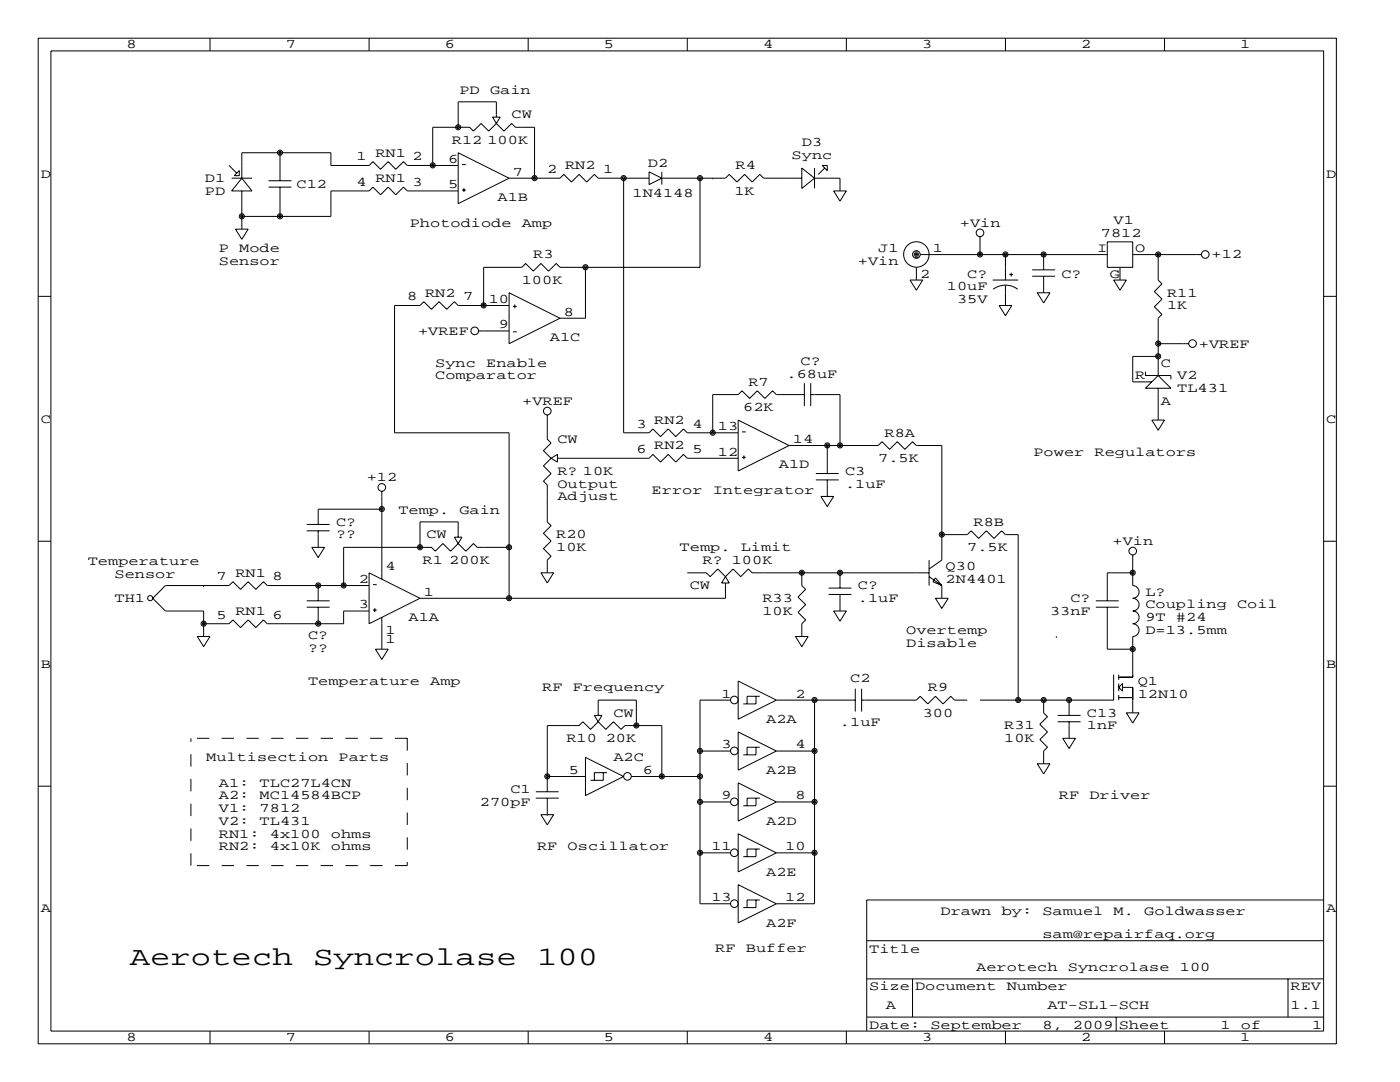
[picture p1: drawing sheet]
<svg xmlns="http://www.w3.org/2000/svg" width="279mm" height="216mm" viewBox="0 0 279 216" stroke-linecap="round" stroke-linejoin="round" font-family="sans-serif">
<g fill="none" stroke="#000" stroke-width=".2">
<path d="M7.6 7.6h259.1v200.7h-259.1zM10.2 10.2h254v195.5h-254zM41.9 7.6v2.6M73.7 7.6v2.6M105.4 7.6v2.6M137.2 7.6v2.6M168.9 7.6v2.6M200.7 7.6v2.6M232.4 7.6v2.6M45.7 33l1.5 1.5M46.2 35.6h4.1M46.7 35.1l1.1-1.1v1.1z"/>
<path d="M48.3 35.6l2 2.5h-4.1zM48.3 38.1v7.6M53.6 37.3h4.6M53.6 36.1h4.6M55.9 30.5v5.6M55.9 37.3v5.9M91.4 38.1h-10.1l-.8-.8-1.5 1.6-1.5-1.6-1.6 1.6-1.5-1.6-.7 .8h-7.7v5.1h-17.7M91.4 33h-10.1l-.8-.7-1.5 1.5-1.5-1.5-1.6 1.5-1.5-1.5-.7 .7h-7.7v-2.5h-17.7v5.1M91.4 30.5l10.2 5.1-10.2 5zM92.2 37.9h.8M92.2 32.8h.8M92.6 37.5v.8"/>
<path d="M98.3 23.4h1.5l-.7 1.2zM99.1 23.4v-3.1h-7.7v5.1M99.1 24.6l-1.6 1.6-1.5-1.6-1.5 1.6-.8-.8h-7.3v7.6M99.1 24.6l1.5 1.6 1.5-1.6 .8 .8h3.8v10.2M101.6 35.6h10.2l.7-.8 1.5 1.5 1.6-1.5 1.5 1.5 1.5-1.5 .8 .8h10.1M124.5 35.6v50.8h5l.8-.8 1.5 1.5 1.5-1.5 1.6 1.5 1.5-1.5 .8 .8h10.1M129.5 34.3l2.6 1.3-2.6 1.2zM132.1 35.6h12.7l.7-.8 1.6 1.5 1.5-1.5 1.5 1.5 1.5-1.5 .8 .8h7.6M132.1 34.3v2.5M139.7 35.6v17.7h-27.9l-.8-.7-1.5 1.5-1.6-1.5-1.5 1.5-1.5-1.5-.8 .7h-7.6v7.7M142.2 35.6h.1M160 33.5l2.6 2.1-2.6 2z"/>
<path d="M162.6 35.6h5v2.5M162.6 33.5v4.1M164.1 33h1v1zM164.6 33.5l-1.3 1.3M166.4 38.1h2.5l-1.3 2zM7.6 59.1h2.6M47 45.7h2.5l-1.2 2.1zM101.6 58.4l10.2 5.1-10.2 5.1zM116.8 53.3v10.2h-5M181.6 55.9h2.5l-1.2 2zM182.4 50.8h1M182.4 50.5h1"/>
<path d="M182.4 51.1h1M182.6 50.3h.5M182.6 51.3h.5M182.9 53.3v2.6M183.6 50.8h37.4M195.6 47.2v3.6M198.1 55.9h5.1M198.2 57.7a4.1 4.1 0 0 1 4.9 0M200.7 50.8v5.1M200.7 56.9v4.1M201.4 54.8h.8M201.8 54.4v.8"/>
<path d="M206 55.1h4.6M206 53.8h4.6M207 58.4h2.5l-1.2 2.1zM208.3 50.8v3M208.3 55.1v3.3M221 48.3h5.1v5h-5.1zM222.2 55.9h2.6l-1.3 2zM223.5 53.3v2.6M226.1 50.8h13.7M231.1 50.8h.1M231.1 50.8v5.1l.8 .7-1.5 1.6 1.5 1.5-1.5 1.5 1.5 1.5-.8 .8v11.4M264.2 59.1h2.5"/>
<path d="M95.5 66h6.1M101.6 61h-10.2l-.7-.8-1.5 1.5-1.6-1.5-1.5 1.5-1.5-1.5-.8 .8h-5.1v25.4h22.9v33M102.4 61.1h.7M102.4 66.2h.7M102.7 60.8v.7M160.5 78.7h-5.6l-.7-.7-1.5 1.5-1.6-1.5-1.5 1.5-1.5-1.5-.8 .7h-5.1v7.7M160.5 76.5v4.5M161.8 78.7h5.8v10.2M161.8 76.5v4.5M199.4 61h2.5l-1.2 2zM228.6 74.2v.7h5.1v.8M231.1 68.6h.1"/>
<path d="M231.1 71.1h-5v5.1h3.8M231.1 68.6h6.1M231.1 77.5v6.3M231.1 74.9l2.6 2.6h-5.1zM76.2 98v17.6M109.2 82.8v4.8l.8 .8-1.5 1.5 1.5 1.5M110 91.4l-1.5 1.6 1.5 1.5-1.5 1.5 .7 .8v7.3l.8 .8-1.5 1.5 1.5 1.5-1.5 1.6 1.5 1.5-.8 .8v2.5M110 91.4l1.3-.7v1.5zM111.3 91.4h18.2l.8-.7 1.5 1.5 1.5-1.5 1.6 1.5 1.5-1.5 .8 .7h10.1M147.3 83.8l10.2 5.1-10.2 5.1zM148.1 91.3h.7M148.1 86.2h.7"/>
<path d="M148.5 90.9v.7M157.5 88.9h17.8l.7-.8 1.5 1.6 1.6-1.6 1.5 1.6 1.5-1.6 .8 .8h5.1v22.9l-2.6 1.7M162.8 95.8h4.6M162.8 94.5h4.6M163.8 99.1h2.6l-1.3 2zM165.1 88.9v5.6M165.1 95.8v3.3M167.6 88.9h.1M229.9 83.8h2.5l-1.3 2.1zM7.6 108h2.6M40.6 116.8h.1M61.2 105.9h4.6"/>
<path d="M61.2 104.6h4.6M61.2 119.9h4.6M62.2 109.2h2.6l-1.3 2.1zM63.5 105.9v3.3M63.5 116.8v3.1M73.7 114.3l10.1 5.1-10.1 5.1zM73.7 116.8h-20.4l-.7-.7-1.5 1.5-1.6-1.5-1.5 1.5-1.5-1.5-.8 .7h-12.7l-2.5 2.6 2.5 2.5h7.6v5.1M74.4 116.7h.8M76.2 101.6h-12.7v3M90.7 107.2h1.5l-.8 1.3zM91.4 107.2v-3.1h-7.6v5.1M91.4 108.5l-1.5 1.5-1.5-1.5-1.5 1.5-.8-.8h-17.5v7.6"/>
<path d="M91.4 108.5l1.6 1.5 1.5-1.5 .7 .7h6.4M107.9 114.3h2.6l-1.3 2zM137.2 114.3h3.8l.7 .8 1.6-1.6 1.5 1.6M144.8 116.3v3.1h-61M144.8 115.1l.7 1.2h-1.5zM160 114.3h.1M160 114.3v2.5l.8 .8-1.5 1.5 1.5 1.5-1.5 1.6 1.5 1.5-.8 .8v2.5M165.4 118.6h4.5M165.4 117.3h4.5M167.6 114.3v3M167.6 118.6v3.3M185.4 111.8v5"/>
<path d="M185.4 114.3h-35.3l-.7-.8-1.6 1.6-1.5-1.6-1.5 1.6M185.4 115.1l2.6 1.7M186.7 119.4h2.5l-1.2 2zM186.7 115.3l1.3 1.5-1.8-.7zM188 106.7h5l.8-.8 1.5 1.5 1.5-1.5 1.6 1.5 1.5-1.5 .8 .8h2.5v33M188 116.8v2.6M218.7 119.9h4.6M226.1 110.7v6.1a1.27 1.27 0 0 1 1.2 1.3 1.27 1.27 0 0 1-1.2 1.3 1.27 1.27 0 0 1 1.2 1.3 1.27 1.27 0 0 1-1.2 1.2 1.27 1.27 0 0 1 1.2 1.3 1.27 1.27 0 0 1-1.2 1.3 1.27 1.27 0 0 1 1.2 1.2 1.27 1.27 0 0 1-1.2 1.3v8.1h-2.8M226.1 114.3h-5.1v5.6M264.2 108h2.5M39.4 127h2.5l-1.3 2zM61.2 121.2h4.6"/>
<path d="M63.5 121.2v3.3M73.7 121.9h-5.1v2.6h-15.3l-.7-.8-1.5 1.5-1.6-1.5-1.5 1.5-1.5-1.5-.8 .8h-5.1M74.4 121.7h.8M74.8 121.4v.7M74.9 129.5h2.6l-1.3 2.1zM76.2 123.2v6.3M145.8 139.7h-6.1v40.6h6.1M147.3 135.9l7.6 3.8-7.6 3.8zM150.9 138.9v1.6h-2.6M151.6 138.9h-2.5v1.6M154.9 139.7h15.8M158.7 127h2.6l-1.3 2z"/>
<path d="M162.6 139.7v40.6h-7.7M166.4 121.9h2.5l-1.3 2.1zM170.7 137.4v4.6M172 139.7h10.9l.7-.8 1.6 1.6 1.5-1.6 1.5 1.6 1.5-1.6 .8 .8h2.5M172 137.4v4.6M208.3 139.7v2.5l.7 .8-1.5 1.5 1.5 1.5-1.5 1.6 1.5 1.5-.7 .8v2.5M210.8 127h.1M213.4 139.7v3M218.7 121.2h4.6M221 121.2v8.3h5.1M222.2 134.6v5.1h-26.6M223.3 139.2h2.8"/>
<path d="M223.3 134.6v1M223.3 136.4v1.5M223.3 138.7v1M223.3 137.2l.7-.8v1.5zM224 137.2h2.1v5M226.1 129.5h.1M7.6 156.9h2.6M106.9 159.3h4.6M106.9 158h4.6M109.2 159.3v3.3M109.2 154.9h7.6M116.8 151.1l7.7 3.8-7.7 3.8z"/>
<path d="M118.6 142.7h1.5l-.7 1.3zM119.4 144l1.5 1.5 1.5-1.5 1.6 1.5 .7-.7h7.4v10.1M119.4 144l-1.5 1.5-1.6-1.5-.7 .8h-6.4v13.2M119.4 142.7v-3h7.6v5.1M120.4 154.2v1.5h-2.5M121.2 154.2h-2.6v1.5M126 154.9h13.7M139.7 149.9h6.1M147.3 146l7.6 3.9-7.6 3.8zM147.3 156.2l7.6 3.8-7.6 3.8zM150.9 159.3v1.5h-2.6M150.9 149.1v1.5h-2.6"/>
<path d="M151.6 159.3h-2.5v1.5M151.6 149.1h-2.5v1.5M154.9 149.9h7.7M207 152.4h2.5l-1.2 2zM211.1 144h4.5M211.1 142.7h4.5M212.1 147.3h2.5l-1.2 2.1zM213.4 144v3.3M224.8 142.2h2.5l-1.2 2.1zM264.2 156.9h2.5M107.9 162.6h2.6l-1.3 2zM109.2 162.6h.1"/>
<path d="M139.7 160h6.1M139.7 170.2h6.1M147.3 166.4l7.6 3.8-7.6 3.8zM147.3 176.5l7.6 3.8-7.6 3.8zM150.9 169.4v1.5h-2.6M150.9 179.6v1.5h-2.6M151.6 179.6h-2.5v1.5M151.6 169.4h-2.5v1.5M154.9 160h7.7M154.9 170.2h7.7M264.2 179.6h-91.2v26.1M173 195.3h91.2"/>
<path d="M173 187.7h91.2M182.1 195.3v7.6M257 195.3v7.6M41.9 205.7v2.6M73.7 205.7v2.6M105.4 205.7v2.6M137.2 205.7v2.6M168.9 205.7v2.6M173 202.9h91.2M200.7 205.7v2.6M222.8 202.9v2.8M232.4 205.7v2.6"/>
<circle cx="55.9" cy="30.5" r=".51"/>
<circle cx="55.9" cy="30.5" r=".25"/>
<circle cx="86.4" cy="33" r=".51"/>
<circle cx="86.4" cy="33" r=".25"/>
<circle cx="91.4" cy="25.4" r=".51"/>
<circle cx="91.4" cy="25.4" r=".25"/>
<circle cx="106.7" cy="35.5" r=".51"/>
<circle cx="106.7" cy="35.5" r=".25"/>
<circle cx="124.5" cy="35.5" r=".51"/>
<circle cx="124.5" cy="35.5" r=".25"/>
<circle cx="139.7" cy="35.5" r=".51"/>
<circle cx="139.7" cy="35.5" r=".25"/>
<circle cx="48.3" cy="43.2" r=".51"/>
<circle cx="48.3" cy="43.2" r=".25"/>
<circle cx="55.9" cy="43.2" r=".51"/>
<circle cx="55.9" cy="43.2" r=".25"/>
<circle cx="116.8" cy="53.3" r=".51"/>
<circle cx="116.8" cy="53.3" r=".25"/>
<circle cx="182.9" cy="50.8" r=".76"/>
<circle cx="182.9" cy="50.8" r="2.54"/>
<circle cx="195.6" cy="50.8" r=".51"/>
<circle cx="195.6" cy="46.5" r=".76"/>
<circle cx="195.6" cy="50.8" r=".25"/>
<circle cx="200.7" cy="50.8" r=".51"/>
<circle cx="200.7" cy="50.8" r=".25"/>
<circle cx="208.3" cy="50.8" r=".51"/>
<circle cx="208.3" cy="50.8" r=".25"/>
<circle cx="231.1" cy="50.8" r=".51"/>
<circle cx="231.1" cy="50.8" r=".25"/>
<circle cx="240.5" cy="50.8" r=".76"/>
<circle cx="94.7" cy="66" r=".76"/>
<circle cx="96.5" cy="60.9" r=".51"/>
<circle cx="96.5" cy="60.9" r=".25"/>
<circle cx="231.1" cy="68.6" r=".51"/>
<circle cx="231.1" cy="71.1" r=".51"/>
<circle cx="231.1" cy="68.6" r=".25"/>
<circle cx="231.1" cy="71.1" r=".25"/>
<circle cx="238" cy="68.6" r=".76"/>
<circle cx="76.2" cy="97.3" r=".76"/>
<circle cx="109.2" cy="82" r=".76"/>
<circle cx="142.2" cy="86.3" r=".51"/>
<circle cx="142.2" cy="86.3" r=".25"/>
<circle cx="165.1" cy="88.9" r=".51"/>
<circle cx="165.1" cy="88.9" r=".25"/>
<circle cx="167.6" cy="88.9" r=".51"/>
<circle cx="167.6" cy="88.9" r=".25"/>
<circle cx="30" cy="119.4" r=".51"/>
<circle cx="63.5" cy="116.8" r=".51"/>
<circle cx="63.5" cy="116.8" r=".25"/>
<circle cx="68.6" cy="116.8" r=".51"/>
<circle cx="68.6" cy="116.8" r=".25"/>
<circle cx="76.2" cy="101.6" r=".51"/>
<circle cx="76.2" cy="101.6" r=".25"/>
<circle cx="83.8" cy="109.2" r=".51"/>
<circle cx="83.8" cy="109.2" r=".25"/>
<circle cx="101.6" cy="119.4" r=".51"/>
<circle cx="101.6" cy="109.2" r=".51"/>
<circle cx="101.6" cy="119.4" r=".25"/>
<circle cx="101.6" cy="109.2" r=".25"/>
<circle cx="160" cy="114.3" r=".51"/>
<circle cx="160" cy="114.3" r=".25"/>
<circle cx="167.6" cy="114.3" r=".51"/>
<circle cx="167.6" cy="114.3" r=".25"/>
<circle cx="188" cy="106.7" r=".51"/>
<circle cx="188" cy="106.7" r=".25"/>
<circle cx="226.1" cy="114.3" r=".51"/>
<circle cx="226.1" cy="110" r=".76"/>
<circle cx="226.1" cy="114.3" r=".25"/>
<circle cx="40.6" cy="124.4" r=".51"/>
<circle cx="40.6" cy="124.4" r=".25"/>
<circle cx="63.5" cy="124.4" r=".51"/>
<circle cx="63.5" cy="124.4" r=".25"/>
<circle cx="146.6" cy="139.7" r=".76"/>
<circle cx="162.6" cy="139.7" r=".51"/>
<circle cx="162.6" cy="139.7" r=".25"/>
<circle cx="203.2" cy="139.7" r=".51"/>
<circle cx="203.2" cy="139.7" r=".25"/>
<circle cx="208.3" cy="139.7" r=".51"/>
<circle cx="208.3" cy="139.7" r=".25"/>
<circle cx="213.4" cy="139.7" r=".51"/>
<circle cx="213.4" cy="139.7" r=".25"/>
<circle cx="226.1" cy="129.5" r=".51"/>
<circle cx="226.1" cy="129.5" r=".25"/>
<circle cx="109.2" cy="154.9" r=".51"/>
<circle cx="109.2" cy="154.9" r=".25"/>
<circle cx="125.2" cy="154.9" r=".76"/>
<circle cx="127" cy="144.8" r=".51"/>
<circle cx="127" cy="144.8" r=".25"/>
<circle cx="132.1" cy="154.9" r=".51"/>
<circle cx="132.1" cy="154.9" r=".25"/>
<circle cx="139.7" cy="160" r=".51"/>
<circle cx="139.7" cy="149.8" r=".51"/>
<circle cx="139.7" cy="154.9" r=".51"/>
<circle cx="139.7" cy="160" r=".25"/>
<circle cx="139.7" cy="149.8" r=".25"/>
<circle cx="139.7" cy="154.9" r=".25"/>
<circle cx="146.6" cy="149.8" r=".76"/>
<circle cx="146.6" cy="160" r=".76"/>
<circle cx="162.6" cy="160" r=".51"/>
<circle cx="162.6" cy="149.8" r=".51"/>
<circle cx="162.6" cy="160" r=".25"/>
<circle cx="162.6" cy="149.8" r=".25"/>
<circle cx="139.7" cy="170.2" r=".51"/>
<circle cx="139.7" cy="170.2" r=".25"/>
<circle cx="146.6" cy="170.2" r=".76"/>
<circle cx="162.6" cy="170.2" r=".51"/>
<circle cx="162.6" cy="170.2" r=".25"/>
<circle cx="146.6" cy="180.3" r=".76"/>
</g>
<path d="M81.3 147.3h-43.2M81.3 147.3v25.4M38.1 172.7v-25.4M81.3 172.7h-43.2" fill="none" stroke="#000" stroke-width=".2" stroke-dasharray="2.5" stroke-linecap="butt"/>
<g font-size="5.3">
<text x="25.9" y="192.5">Aerotech</text>
<text x="62.5" y="192.5">Syncrolase</text>
<text x="107.2" y="192.5">100</text>
</g>
<g font-size="2.6">
<text x="25.3" y="9.7">8</text>
<text x="57" y="9.7">7</text>
<text x="88.8" y="9.7">6</text>
<text x="120.5" y="9.7">5</text>
<text x="152.3" y="9.7">4</text>
<text x="184" y="9.7">3</text>
<text x="215.8" y="9.7">2</text>
<text x="247.5" y="9.7">1</text>
<text x="91.7" y="18.8">PD</text>
<text x="97.8" y="18.8">Gain</text>
<text x="102.1" y="23.6">CW</text>
<text x="90.2" y="28.7">R12 100K</text>
<text x="160" y="29.2">D3</text>
<text x="8.1" y="35.5">D</text>
<text x="71.1" y="32">1</text>
<text x="74.9" y="31.2">RN1</text>
<text x="82.3" y="32">2</text>
<text x="89.4" y="32.5">6</text>
<text x="102.4" y="35.1">7</text>
<text x="109.2" y="34.5">2</text>
<text x="112.8" y="33.8">RN2</text>
<text x="120.4" y="34.5">1</text>
<text x="129.3" y="33.3">D2</text>
<text x="146.8" y="33.8">R4</text>
<text x="158" y="31.7">Sync</text>
<text x="264.7" y="35.5">D</text>
<text x="40.9" y="36.3">D1</text>
<text x="40.9" y="38.9">PD</text>
<text x="59.2" y="37.6">C12</text>
<text x="71.1" y="37.1">4</text>
<text x="74.9" y="36.3">RN1</text>
<text x="82.3" y="37.1">3</text>
<text x="89.4" y="37.6">5</text>
<text x="99.3" y="40.1">A1B</text>
<text x="126.2" y="39.4">1N4148</text>
<text x="146.6" y="38.9">1K</text>
<text x="81.8" y="45.2">Photodiode</text>
<text x="104.1" y="45.2">Amp</text>
<text x="191.6" y="45.2">+Vin</text>
<text x="219.7" y="47.2">7812</text>
<text x="222.2" y="44.7">V1</text>
<text x="43.7" y="50.3">P</text>
<text x="43.7" y="52.8">Sensor</text>
<text x="47.8" y="50.3">Mode</text>
<text x="106.4" y="51.6">R3</text>
<text x="171.2" y="52.8">+Vin</text>
<text x="175.3" y="50.3">J1</text>
<text x="186.2" y="50.3">1</text>
<text x="218.9" y="50.3">I</text>
<text x="226.6" y="50.3">O</text>
<text x="241.8" y="51.6">+12</text>
<text x="81.3" y="59.9">8</text>
<text x="84.8" y="59.2">RN2</text>
<text x="92.5" y="59.9">7</text>
<text x="104.1" y="56.6">100K</text>
<text x="183.6" y="55.4">2</text>
<text x="189" y="57.9">10uF</text>
<text x="193" y="55.4">C?</text>
<text x="211.8" y="55.4">C?</text>
<text x="221.5" y="55.4">G</text>
<text x="232.9" y="59.2">R11</text>
<text x="97.5" y="60.5">10</text>
<text x="99.6" y="65.5">9</text>
<text x="112.5" y="63">8</text>
<text x="191" y="60.5">35V</text>
<text x="232.9" y="61.7">1K</text>
<text x="83.4" y="66.8">+VREF</text>
<text x="109.7" y="68.1">A1C</text>
<text x="239.3" y="69.3">+VREF</text>
<text x="86.9" y="73.2">Sync</text>
<text x="86.9" y="75.7">Comparator</text>
<text x="97" y="73.2">Enable</text>
<text x="149.4" y="77">R7</text>
<text x="157" y="75.4">.68uF</text>
<text x="159.8" y="72.9">C?</text>
<text x="226.6" y="75.7">R</text>
<text x="231.6" y="73.2">C</text>
<text x="234.9" y="75.7">V2</text>
<text x="104.2" y="80.8">+VREF</text>
<text x="148.3" y="82">62K</text>
<text x="231.6" y="80.8">A</text>
<text x="234.9" y="78.2">TL431</text>
<text x="8.1" y="84.3">C</text>
<text x="111.3" y="88.4">CW</text>
<text x="127" y="85.3">3</text>
<text x="130.6" y="84.6">RN2</text>
<text x="130.6" y="89.7">RN2</text>
<text x="138.2" y="85.3">4</text>
<text x="143.3" y="85.9">13</text>
<text x="158.2" y="88.4">14</text>
<text x="176.5" y="87.1">R8A</text>
<text x="264.7" y="84.3">C</text>
<text x="111.3" y="94.7">R? 10K</text>
<text x="127" y="90.4">6</text>
<text x="138.2" y="90.4">5</text>
<text x="143.3" y="90.9">12</text>
<text x="155.4" y="93.5">A1D</text>
<text x="168.7" y="94.7">C3</text>
<text x="175.3" y="92.2">7.5K</text>
<text x="206.2" y="90.9">Power</text>
<text x="218.4" y="90.9">Regulators</text>
<text x="73.2" y="96">+12</text>
<text x="111.3" y="97.3">Output</text>
<text x="111.3" y="99.8">Adjust</text>
<text x="130" y="98.6">Error</text>
<text x="142.2" y="98.6">Integrator</text>
<text x="168.7" y="97.3">.1uF</text>
<text x="67.1" y="104.9">C?</text>
<text x="67.1" y="107.4">??</text>
<text x="79.5" y="102.6">Temp.</text>
<text x="85.1" y="107.4">CW</text>
<text x="91.7" y="102.6">Gain</text>
<text x="111" y="107.4">R20</text>
<text x="194.3" y="104.9">R8B</text>
<text x="17.5" y="112.8">Temperature</text>
<text x="77" y="113.8">4</text>
<text x="84.3" y="112.5">R1 200K</text>
<text x="111" y="110">10K</text>
<text x="135.6" y="110">Temp.</text>
<text x="140.2" y="112.5">R? 100K</text>
<text x="147.8" y="110">Limit</text>
<text x="188.7" y="113.8">Q30</text>
<text x="193" y="110">7.5K</text>
<text x="222" y="108.7">+Vin</text>
<text x="22.9" y="115.3">Sensor</text>
<text x="43.2" y="115.8">7</text>
<text x="47" y="115.1">RN1</text>
<text x="54.4" y="115.8">8</text>
<text x="71.6" y="116.3">2</text>
<text x="84.6" y="118.9">1</text>
<text x="137.7" y="117.6">CW</text>
<text x="171.2" y="117.6">C?</text>
<text x="188.7" y="116.3">2N4401</text>
<text x="228.6" y="118.9">L?</text>
<text x="22.9" y="120.1">TH1</text>
<text x="43.2" y="123.4">5</text>
<text x="47" y="122.7">RN1</text>
<text x="54.4" y="123.4">6</text>
<text x="71.6" y="121.4">3</text>
<text x="81.5" y="124">A1A</text>
<text x="152.1" y="120.1">R33</text>
<text x="152.1" y="122.7">10K</text>
<text x="171.2" y="120.1">.1uF</text>
<text x="209.5" y="122.7">33nF</text>
<text x="213.6" y="120.1">C?</text>
<text x="228.6" y="121.4">Coupling</text>
<text x="228.6" y="124">9T</text>
<text x="234.7" y="124">#24</text>
<text x="246.9" y="121.4">Coil</text>
<text x="61.5" y="127.5">C?</text>
<text x="61.5" y="130">??</text>
<text x="77" y="126.5">1</text>
<text x="77" y="128.3">1</text>
<text x="180.8" y="126.5">Overtemp</text>
<text x="180.8" y="129">Disable</text>
<text x="228.6" y="126.5">D=13.5mm</text>
<text x="8.1" y="133.2">B</text>
<text x="61.5" y="136.7">Temperature</text>
<text x="85.9" y="136.7">Amp</text>
<text x="108.2" y="137.9">RF</text>
<text x="114.3" y="137.9">Frequency</text>
<text x="169.7" y="136.1">C2</text>
<text x="185.2" y="137.9">R9</text>
<text x="227.1" y="136.7">Q1</text>
<text x="264.7" y="133.2">B</text>
<text x="122.4" y="143">CW</text>
<text x="144" y="139.2">1</text>
<text x="158.7" y="139.2">2</text>
<text x="184.1" y="143">300</text>
<text x="216.9" y="143">C13</text>
<text x="227.1" y="139.2">12N10</text>
<text x="113" y="148.1">R10 20K</text>
<text x="144" y="149.4">3</text>
<text x="152.9" y="144.3">A2A</text>
<text x="158.7" y="149.4">4</text>
<text x="167.6" y="144.8">.1uF</text>
<text x="200.4" y="145.5">R31</text>
<text x="200.4" y="148.1">10K</text>
<text x="216.9" y="145.5">1nF</text>
<text x="41.1" y="151.9">Multisection</text>
<text x="67.6" y="151.9">Parts</text>
<text x="113.5" y="154.4">5</text>
<text x="122.4" y="151.9">A2C</text>
<text x="128.3" y="154.4">6</text>
<text x="152.9" y="154.4">A2B</text>
<text x="43.7" y="157">A1:</text>
<text x="43.7" y="159.5">A2:</text>
<text x="51.8" y="157">TLC27L4CN</text>
<text x="51.8" y="159.5">MC14584BCP</text>
<text x="95.8" y="160.8">270pF</text>
<text x="101.9" y="158.2">C1</text>
<text x="144" y="159.5">9</text>
<text x="158.7" y="159.5">8</text>
<text x="211.3" y="159.5">RF</text>
<text x="217.4" y="159.5">Driver</text>
<text x="43.7" y="167.1">RN1:</text>
<text x="43.7" y="164.6">V2:</text>
<text x="43.7" y="162.1">V1:</text>
<text x="51.8" y="164.6">TL431</text>
<text x="51.8" y="162.1">7812</text>
<text x="53.8" y="167.1">4x100</text>
<text x="66" y="167.1">ohms</text>
<text x="152.9" y="164.6">A2D</text>
<text x="43.7" y="169.7">RN2:</text>
<text x="53.8" y="169.7">4x10K</text>
<text x="66" y="169.7">ohms</text>
<text x="107.2" y="169.7">RF</text>
<text x="113.3" y="169.7">Oscillator</text>
<text x="142" y="169.7">11</text>
<text x="156.7" y="169.7">10</text>
<text x="142" y="179.8">13</text>
<text x="152.9" y="174.8">A2E</text>
<text x="156.7" y="179.8">12</text>
<text x="8.1" y="182.1">A</text>
<text x="152.9" y="184.9">A2F</text>
<text x="187.7" y="182.6">Drawn</text>
<text x="199.9" y="182.6">by:</text>
<text x="208" y="182.6">Samuel</text>
<text x="222.2" y="182.6">M.</text>
<text x="228.3" y="182.6">Goldwasser</text>
<text x="264.7" y="182.1">A</text>
<text x="142.7" y="190">RF</text>
<text x="148.8" y="190">Buffer</text>
<text x="173.5" y="190.2">Title</text>
<text x="208" y="187.2">sam@repairfaq.org</text>
<text x="173.5" y="197.6">Size Document</text>
<text x="194.8" y="193.8">Aerotech</text>
<text x="200.9" y="197.6">Number</text>
<text x="213.1" y="193.8">Syncrolase</text>
<text x="235.5" y="193.8">100</text>
<text x="257.6" y="197.6">REV</text>
<text x="176.8" y="201.4">A</text>
<text x="209" y="201.4">AT-SL1-SCH</text>
<text x="257.6" y="201.4">1.1</text>
<text x="25.3" y="207.8">8</text>
<text x="57" y="207.8">7</text>
<text x="88.8" y="207.8">6</text>
<text x="120.5" y="207.8">5</text>
<text x="152.3" y="207.8">4</text>
<text x="173.5" y="205.2">Date:</text>
<text x="184" y="207.8">3</text>
<text x="185.7" y="205.2">September</text>
<text x="208" y="205.2">8,</text>
<text x="214.1" y="205.2">2009 Sheet</text>
<text x="215.8" y="207.8">2</text>
<text x="243.6" y="205.2">1</text>
<text x="247.5" y="207.8">1</text>
<text x="247.7" y="205.2">of</text>
<text x="261.9" y="205.2">1</text>
</g>
</svg>
